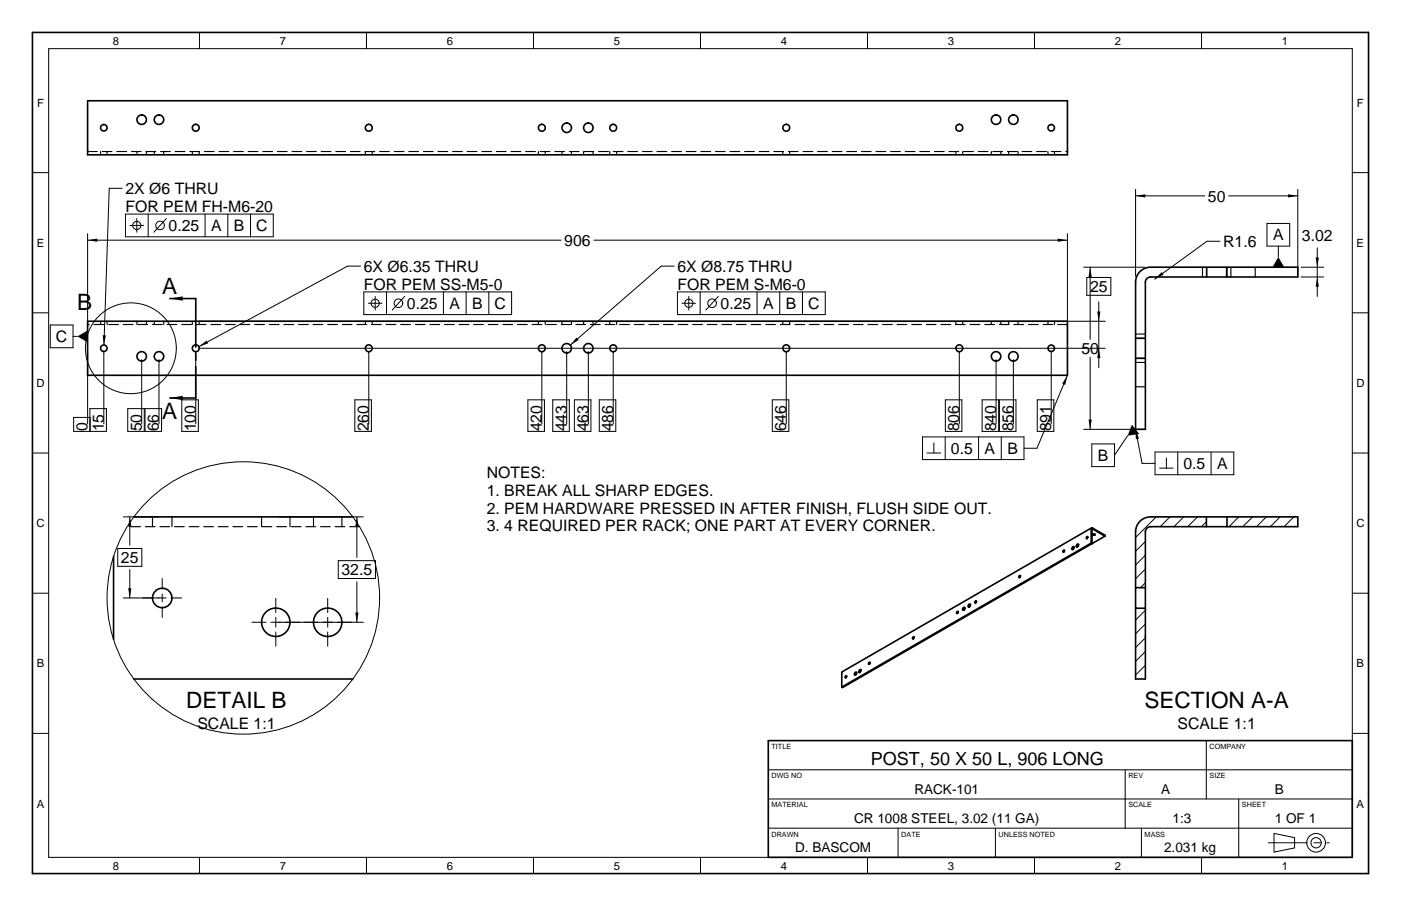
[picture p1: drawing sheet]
<svg xmlns="http://www.w3.org/2000/svg" width="432mm" height="279mm" viewBox="0 0 432 279" stroke-linecap="round" stroke-linejoin="round" font-family="sans-serif">
<g fill="none" stroke="#000" stroke-width=".5">
<path d="M10 10h411.8v259.4h-411.8zM27 31.1h302v16.6h-302zM27 99.1h302v16.6h-302zM52.3 92.1h8v3M351.6 83.5a4.6 4.6 0 0 1 3-1.1h45.4v3h-45.4l-1.1 .5-.5 1.1v45.4h-3v-45.4a4.6 4.6 0 0 1 1.6-3.5zM60.3 119.7v3h-8M41.3 159.4h67.4M371.8 159.4v3M378.2 159.4v3M35 171.6v25.6M314.1 177.6l.3-.2 .1 .2-.4 .5zM314.5 177.6l-.3 .5"/>
<path d="M327.7 169.8l.3-.2 .1 .2-.4 .5zM328.1 169.8l-.3 .5M330.5 168.8l.4-.3 .2 .3-.2 .5-.4 .2-.2-.3zM331.1 168.7l-.4 .3-.1 .5M331.9 168l.4-.2 .1 .2-.1 .5-.4 .2-.2-.3zM332.4 167.9l-.3 .3-.1 .5M334.9 165.6l.3-.1 .1 .1-.4 .5zM335.3 165.6l-.3 .5M336.3 167.5l.3 .1M336.3 167.5l-76.9 44.4M336.4 162.8l-76.8 44.4-.2 4.7M336.6 167.6l-76.9 44.4-.3-.1"/>
<path d="M336.9 164.7h.4l.2 .2-.4 .2-.3-.2zM336.9 164.7h.5M340.6 165.3l-4-2.2v4.5M340.6 165.3v-.3l-4.1-2.2-.2 .3v4.4M340.6 165.3l-4 2.3M351.6 160.5a4.6 4.6 0 0 1 3-1.1h45.4v3h-45.4l-1.1 .5-.5 1.1v45.4h-3v-45.4a4.6 4.6 0 0 1 1.6-3.5zM281.4 196.5l.2-.2 .2 .2-.4 .5zM281.8 196.5l-.3 .5M294.9 188.7l.3-.2 .1 .2-.4 .5zM295.3 188.7l-.2 .5M296.8 187.5l.4-.2 .2 .2-.2 .5-.4 .2-.1-.3zM296.9 188.1h.2"/>
<path d="M297 187.8h.3M297.4 187.7h-.4M297.4 187.4l-.4 .3-.1 .5M298.5 186.5l.4-.2 .2 .2-.2 .5-.4 .2-.1-.2zM298.6 186.9l.3 .2M298.7 186.7l.3 .1M298.9 186.5l.2-.1-.4 .3-.1 .5M300.5 185.4l.3-.1 .1 .2-.4 .5zM300.7 185.8h.1M300.9 185.5h.1M300.9 185.5l-.2 .4M350 187.6h3"/>
<path d="M350 181.2h3M41.3 209.4h67.4M260.6 208.5l.2-.1 .2 .2-.4 .4zM261 208.6l-.3 .4M263.5 207.5l.4-.3 .1 .3-.1 .5-.4 .2-.2-.3zM264 207.4l-.3 .3-.1 .5M264.8 206.7l.4-.2 .2 .2-.2 .5-.4 .2-.1-.3zM265.4 206.6l-.4 .3-.1 .5M267.8 204.3l.3-.1 .1 .2-.4 .5zM268.2 204.4l-.3 .5M236.8 228.4h180v36h-180z"/>
<circle cx="32" cy="39.4" r="1"/>
<circle cx="43.7" cy="36.9" r="1.46"/>
<circle cx="49" cy="36.9" r="1.46"/>
<circle cx="60.3" cy="39.4" r="1.06"/>
<circle cx="113.7" cy="39.4" r="1.06"/>
<circle cx="167" cy="39.4" r="1.06"/>
<circle cx="174.7" cy="39.4" r="1.46"/>
<circle cx="181.3" cy="39.4" r="1.46"/>
<circle cx="189" cy="39.4" r="1.06"/>
<circle cx="242.3" cy="39.4" r="1.06"/>
<circle cx="295.7" cy="39.4" r="1.06"/>
<circle cx="307" cy="36.9" r="1.46"/>
<circle cx="312.3" cy="36.9" r="1.46"/>
<circle cx="324" cy="39.4" r="1"/>
<circle cx="32" cy="107.4" r="1"/>
<circle cx="43.7" cy="109.9" r="1.46"/>
<circle cx="49" cy="109.9" r="1.46"/>
<circle cx="60.3" cy="107.4" r="1.06"/>
<circle cx="113.7" cy="107.4" r="1.06"/>
<circle cx="167" cy="107.4" r="1.06"/>
<circle cx="174.7" cy="107.4" r="1.46"/>
<circle cx="181.3" cy="107.4" r="1.46"/>
<circle cx="189" cy="107.4" r="1.06"/>
<circle cx="242.3" cy="107.4" r="1.06"/>
<circle cx="295.7" cy="107.4" r="1.06"/>
<circle cx="307" cy="109.9" r="1.46"/>
<circle cx="312.3" cy="109.9" r="1.46"/>
<circle cx="324" cy="107.4" r="1"/>
<circle cx="50" cy="184.4" r="3"/>
<circle cx="85" cy="191.9" r="4.4"/>
<circle cx="101" cy="191.9" r="4.4"/>
</g>
<g fill="none" stroke="#000" stroke-width=".35" stroke-dasharray="3 1.5">
<path d="M27 46.7h302M31 46.7v1M33 46.7v1M42.2 46.7v1M45.1 46.7v1M47.5 46.7v1M50.5 46.7v1M59.3 46.7v1M61.4 46.7v1M112.6 46.7v1M114.7 46.7v1M165.9 46.7v1"/>
<path d="M168.1 46.7v1M173.2 46.7v1M176.1 46.7v1M179.9 46.7v1M182.8 46.7v1M187.9 46.7v1M190.1 46.7v1M241.3 46.7v1M243.4 46.7v1M294.6 46.7v1M296.7 46.7v1M305.5 46.7v1"/>
<path d="M308.5 46.7v1M310.9 46.7v1M313.8 46.7v1M323 46.7v1M325 46.7v1M370.6 85.4v-3M371.8 85.4v-3M372 85.4v-3M378 85.4v-3M378.1 85.4v-3M378.2 85.4v-3M379.4 85.4v-3"/>
<path d="M386.9 85.4v-3M31 100.1v-1M33 100.1v-1M42.2 100.1v-1M45.1 100.1v-1M47.5 100.1v-1M50.5 100.1v-1M59.3 100.1v-1M61.4 100.1v-1M112.6 100.1v-1M114.7 100.1v-1M165.9 100.1v-1"/>
<path d="M168.1 100.1v-1M173.2 100.1v-1M176.1 100.1v-1M179.9 100.1v-1M182.8 100.1v-1M187.9 100.1v-1M190.1 100.1v-1M241.3 100.1v-1M243.4 100.1v-1M294.6 100.1v-1M296.7 100.1v-1M305.5 100.1v-1"/>
<path d="M308.5 100.1v-1M310.9 100.1v-1M313.8 100.1v-1M323 100.1v-1M325 100.1v-1M329 100.1h-302M353 110.4h-3M353 104.4h-3M353 110.6h-3M353 104.2h-3M353 119.3h-3M353 110.5h-3"/>
<path d="M353 111.8h-3M353 103h-3M47 162.4v-3M53 162.4v-3M80.6 162.4v-3M89.4 162.4v-3M96.6 162.4v-3M105.4 162.4v-3M110.8 162.4h-71.6"/>
</g>
<g fill="none" stroke="#000" stroke-width=".31" stroke-dasharray="12 2 2 2">
<path d="M47.3 184.4h-3.3M50 181.7v-3.3M50 187.1v3.3M52.7 184.4h3.3M82 191.9h-4.4M85 188.9v-4.4M85 194.9v4.4M88 191.9h4.4M98 191.9h-4.4M101 188.9v-4.4M101 194.9v4.4M104 191.9h4.4"/>
<path d="M390.9 259.9h18.8"/>
</g>
<g fill="none" stroke="#000" stroke-width=".31">
<path d="M15 15h401.8v249.4h-401.8zM61.5 10v5M112.9 10v5M164.4 10v5M215.9 10v5M267.4 10v5M318.8 10v5M370.3 10v5M10 53.2h5M37.7 58.1h-4l-1.7 48.3M350 58.4v26.8M400 58.4v26.8"/>
<path d="M416.8 53.2h5M27 72.1v27.5M27 74.1h145.9M38.7 66h45.5v7h-45.5zM40.1 69.5h4.2M42.2 67.4v4.2M45.7 66v7M51.3 67.4l-3.9 4.2M63.2 66v7M70.2 66v7M77.2 66v7M183.1 74.1h145.9"/>
<path d="M329 72.1v27.5M350 60.4h21.3M376 74.4h-4l-16.1 11.7M378.7 60.4h21.3M390.5 68.9h7v7h-7zM394 75.9v3.4M406 76.4v15M10 96.5h5M61.3 99.1h279.4M111.1 82.1h-4l-45.8 24.8M112.1 90h45.6v7h-45.6zM113.5 93.5h4.2"/>
<path d="M115.6 91.4v4.2M119.1 90v7M124.7 91.4l-3.8 4.2M136.7 90v7M143.7 90v7M150.7 90v7M207.8 82.1h-4l-28 24.3M208.8 90h45.5v7h-45.5zM210.2 93.5h4.2M212.3 91.4v4.2M215.8 90v7M221.4 91.4l-3.9 4.2"/>
<path d="M233.3 90v7M240.3 90v7M247.3 90v7M334 82.4h18.8M335 85.6h7.4v5.5h-7.4zM336 82.4v22.3M338.7 93.1v20.3M401 82.4h7M401 85.4h7M416.8 96.5h5M15.5 100.2h7v7h-7zM22.5 103.7h1.3"/>
<path d="M27 109.2v21.5M32 108.4v22.3M43.7 110.9v19.8M49 110.9v19.8M60.3 108.4v22.3M61.3 107.4h279.4M113.7 108.4v22.3M167 108.4v22.3M174.7 108.4v22.3M181.3 108.4v22.3M189 108.4v22.3M242.3 108.4v22.3"/>
<path d="M295.7 108.4v22.3M307 110.9v19.8M312.3 110.9v19.8M324 108.4v22.3M329 115.7l-9.4 22.5h-4M336 110.2v22.2M10 139.7h5M27.7 133v-7h5.1v7h-10.1v-4.3h5.1v4.3M39.4 126h5.1v7h-5.1zM44.7 126h5.1v7h-5.1zM56 123.3h5.1v9.7h-5.1zM109.4 123.3h5.1v9.7h-5.1z"/>
<path d="M162.7 123.3h5.1v9.7h-5.1zM170.4 123.3h5.1v9.7h-5.1zM177 123.3h5.1v9.7h-5.1zM184.7 123.3h5.1v9.7h-5.1zM238 123.3h5.1v9.7h-5.1zM284.3 134.7h31.3v7h-31.3zM285.7 139.7h4.2M287.8 136.6v3.1M291.3 134.7v7M291.4 123.3h5.1v9.7h-5.1zM301.6 134.7v7M302.7 123.3h5.1v9.7h-5.1z"/>
<path d="M308 123.3h5.1v9.7h-5.1zM308.6 134.7v7M319.7 123.3h5.1v9.7h-5.1zM334 132.4h18.8M336.5 136.9h7v7h-7zM347.5 134.4l-4 6M350 132.4l2 10.5h4M356 139.4h24.3v7h-24.3zM363 139.4v7M373.3 139.4v7M416.8 139.7h5M38 159.4h11"/>
<path d="M40 159.4v8.8M86 159.4h26M110 159.4v12.5M356.4 159.4l-6.4 6.4M357.4 144.4h4.2M359.5 141.2v3.2M360.6 159.4l-3 3M364.8 159.4l-3 3M369.1 159.4l-3 3M381.8 159.4l-3 3M386.1 159.4l-3.1 3M390.3 159.4l-3 3"/>
<path d="M394.5 159.4l-3 3M398.8 159.4l-3 3M36.3 169.2h7.4v5.5h-7.4zM40 175.7v8.7M104.3 172.9h11.4v5.5h-11.4zM110 179.4v12.5M353 179.7l-1.5 1.5M353 175.5l-3 3M353 171.2l-3 3.1M353 167l-3 3M371.8 160.9l-1.5 1.5M10 182.9h5"/>
<path d="M38 184.4h13.2M50 183.2v2.4M83.5 191.9h28.5M85 190.4v3M101 190.4v3M353 196.7l-3 3M353 192.4l-3 3.1M353 188.2l-3 3M416.8 182.9h5M353 205.2l-3 3M353 200.9l-3 3M10 226.2h5"/>
<path d="M236.8 237.4h180M346.8 237.4v18M371.8 228.4v18M416.8 226.2h5M236.8 246.4h180M236.8 255.4h180M276.8 255.4v9M306.8 255.4v9M351.8 255.4v9M381.8 246.4v18M392.7 257l6.3 1.3v3.2l-6.3 1.3zM61.5 264.4v5"/>
<path d="M112.9 264.4v5M164.4 264.4v5M215.9 264.4v5M267.4 264.4v5M318.8 264.4v5M370.3 264.4v5"/>
<circle cx="42.2" cy="69.5" r="1.26"/>
<circle cx="49.3" cy="69.5" r="1.33"/>
<circle cx="115.6" cy="93.5" r="1.26"/>
<circle cx="122.8" cy="93.5" r="1.33"/>
<circle cx="212.3" cy="93.5" r="1.26"/>
<circle cx="219.5" cy="93.5" r="1.33"/>
<circle cx="40.3" cy="107.4" r="14"/>
<circle cx="75" cy="184.4" r="42"/>
<circle cx="405.6" cy="259.9" r="2.88"/>
<circle cx="405.6" cy="259.9" r="1.58"/>
</g>
<path d="M60.3 95.1v24.6" fill="none" stroke="#000" stroke-width=".5" stroke-dasharray="12 2 2 2"/>
<g fill="#000">
<path d="M27 74.1l3-.5v1zM326 73.6l3 .5-3 .5zM350 60.4l3-.5v1zM397 59.9l3 .5-3 .5zM52.3 92.1l4-.7v1.3zM336 82.4l.5 3h-1zM338.2 96.1h1l-.5 3zM358 83.9l.6 .8-2.7 1.4zM394 79.3l1.8 3.1h-3.6zM406 85.4l.5 3h-1zM405.5 79.4h1l-.5 3zM23.8 103.7l3.2-1.8v3.7z"/>
<path d="M31.6 103.4h1l-.6 3zM61.3 106.9l2.4-1.9 .4 .9zM177.7 104.1l.7 .8-2.6 1.5zM329 115.7l-.7 3-.9-.4zM338.7 107.4l.5 3h-1zM52.3 122.7l4-.6v1.3zM335.5 129.4h1l-.5 3zM350 132.4l1 2.9-.9 .1zM348.9 131l2.2 2.8-3.6 .6zM40 159.4l.5 3h-1zM110 159.4l.5 3h-1zM39.5 181.4h1l-.5 3z"/>
<path d="M109.5 188.9h1l-.5 3z"/>
</g>
<g font-size="7">
<text x="23.8" y="95.5">B</text>
<text x="50" y="90.6">A</text>
<text x="50" y="129.2">A</text>
<text x="57.4" y="218.4">DETAIL B</text>
<text x="352.7" y="218.4">SECTION A-A</text>
</g>
<text font-size="5.6" x="268.4" y="235.8">POST, 50 X 50 L, 906 LONG</text>
<g font-size="4.9">
<text x="38.7" y="59.8">2X Ø6 THRU</text>
<text x="38.7" y="65.4">FOR PEM FH-M6-20</text>
<text x="372.3" y="62.2">50</text>
<text x="52" y="71.3">0.25</text>
<text x="65.1" y="71.3">A</text>
<text x="72.1" y="71.3">B</text>
<text x="79" y="71.3">C</text>
<text x="173.9" y="75.8">906</text>
<text x="377" y="76.2">R1.6</text>
<text x="392.4" y="74.2">A</text>
<text x="401.3" y="74.4">3.02</text>
<text x="112.1" y="83.8">6X Ø6.35 THRU</text>
<text x="208.8" y="83.8">6X Ø8.75 THRU</text>
<text x="112.1" y="89.4">FOR PEM SS-M5-0</text>
<text x="208.8" y="89.4">FOR PEM S-M6-0</text>
<text x="125.4" y="95.3">0.25</text>
<text x="138.5" y="95.3">A</text>
<text x="145.5" y="95.3">B</text>
<text x="152.4" y="95.3">C</text>
<text x="222.1" y="95.3">0.25</text>
<text x="235.2" y="95.3">A</text>
<text x="242.2" y="95.3">B</text>
<text x="249.1" y="95.3">C</text>
<text x="336" y="90.1">25</text>
<text x="17.2" y="105.5">C</text>
<text x="333.3" y="109.2">50</text>
<text x="27" y="133" transform="rotate(-90 27 133)">0</text>
<text x="32" y="133" transform="rotate(-90 32 133)">15</text>
<text x="43.7" y="133" transform="rotate(-90 43.7 133)">50</text>
<text x="49" y="133" transform="rotate(-90 49 133)">66</text>
<text x="60.3" y="133" transform="rotate(-90 60.3 133)">100</text>
<text x="113.7" y="133" transform="rotate(-90 113.7 133)">260</text>
<text x="167" y="133" transform="rotate(-90 167 133)">420</text>
<text x="174.7" y="133" transform="rotate(-90 174.7 133)">443</text>
<text x="181.3" y="133" transform="rotate(-90 181.3 133)">463</text>
<text x="189" y="133" transform="rotate(-90 189 133)">486</text>
<text x="242.3" y="133" transform="rotate(-90 242.3 133)">646</text>
<text x="295.7" y="133" transform="rotate(-90 295.7 133)">806</text>
<text x="307" y="133" transform="rotate(-90 307 133)">840</text>
<text x="312.3" y="133" transform="rotate(-90 312.3 133)">856</text>
<text x="324" y="133" transform="rotate(-90 324 133)">891</text>
<text x="293.1" y="140">0.5</text>
<text x="303.5" y="140">A</text>
<text x="310.5" y="140">B</text>
<text x="338.4" y="142.2">B</text>
<text x="150" y="147.4">NOTES:</text>
<text x="364.7" y="144.7">0.5</text>
<text x="375.1" y="144.7">A</text>
<text x="150" y="152.9">1. BREAK ALL SHARP EDGES.</text>
<text x="150" y="158.4">2. PEM HARDWARE PRESSED IN AFTER FINISH, FLUSH SIDE OUT.</text>
<text x="150" y="163.9">3. 4 REQUIRED PER RACK; ONE PART AT EVERY CORNER.</text>
<text x="37.3" y="173.7">25</text>
<text x="105.3" y="177.4">32.5</text>
<text x="60.8" y="224.9">SCALE 1:1</text>
<text x="362.9" y="224.9">SCALE 1:1</text>
</g>
<g font-size="4.2">
<text x="281.8" y="244.8">RACK-101</text>
<text x="357.9" y="244.8">A</text>
<text x="392.9" y="244.8">B</text>
<text x="263.2" y="253.8">CR 1008 STEEL, 3.02 (11 GA)</text>
<text x="361.4" y="253.8">1:3</text>
<text x="392.9" y="253.8">1 OF 1</text>
<text x="245.1" y="262.8">D. BASCOM</text>
<text x="358.8" y="262.8">2.031 kg</text>
</g>
<g font-size="3.5">
<text x="34.8" y="13.8">8</text>
<text x="86.2" y="13.8">7</text>
<text x="137.7" y="13.8">6</text>
<text x="189.2" y="13.8">5</text>
<text x="240.7" y="13.8">4</text>
<text x="292.1" y="13.8">3</text>
<text x="343.6" y="13.8">2</text>
<text x="395.1" y="13.8">1</text>
<text x="11.4" y="32.9">F</text>
<text x="418.2" y="32.9">F</text>
<text x="11.3" y="76.1">E</text>
<text x="418.1" y="76.1">E</text>
<text x="11.2" y="119.3">D</text>
<text x="418" y="119.3">D</text>
<text x="11.2" y="162.6">C</text>
<text x="418" y="162.6">C</text>
<text x="11.3" y="205.8">B</text>
<text x="418.1" y="205.8">B</text>
<text x="11.3" y="249">A</text>
<text x="418.1" y="249">A</text>
<text x="34.8" y="268.2">8</text>
<text x="86.2" y="268.2">7</text>
<text x="137.7" y="268.2">6</text>
<text x="189.2" y="268.2">5</text>
<text x="240.7" y="268.2">4</text>
<text x="292.1" y="268.2">3</text>
<text x="343.6" y="268.2">2</text>
<text x="395.1" y="268.2">1</text>
</g>
<g font-size="2.2">
<text x="237.8" y="231">TITLE</text>
<text x="372.8" y="231">COMPANY</text>
<text x="237.8" y="240">DWG NO</text>
<text x="347.8" y="240">REV</text>
<text x="372.8" y="240">SIZE</text>
<text x="237.8" y="249">MATERIAL</text>
<text x="347.8" y="249">SCALE</text>
<text x="382.8" y="249">SHEET</text>
<text x="237.8" y="258">DRAWN</text>
<text x="277.8" y="258">DATE</text>
<text x="307.8" y="258">UNLESS NOTED</text>
<text x="352.8" y="258">MASS</text>
</g>
</svg>
